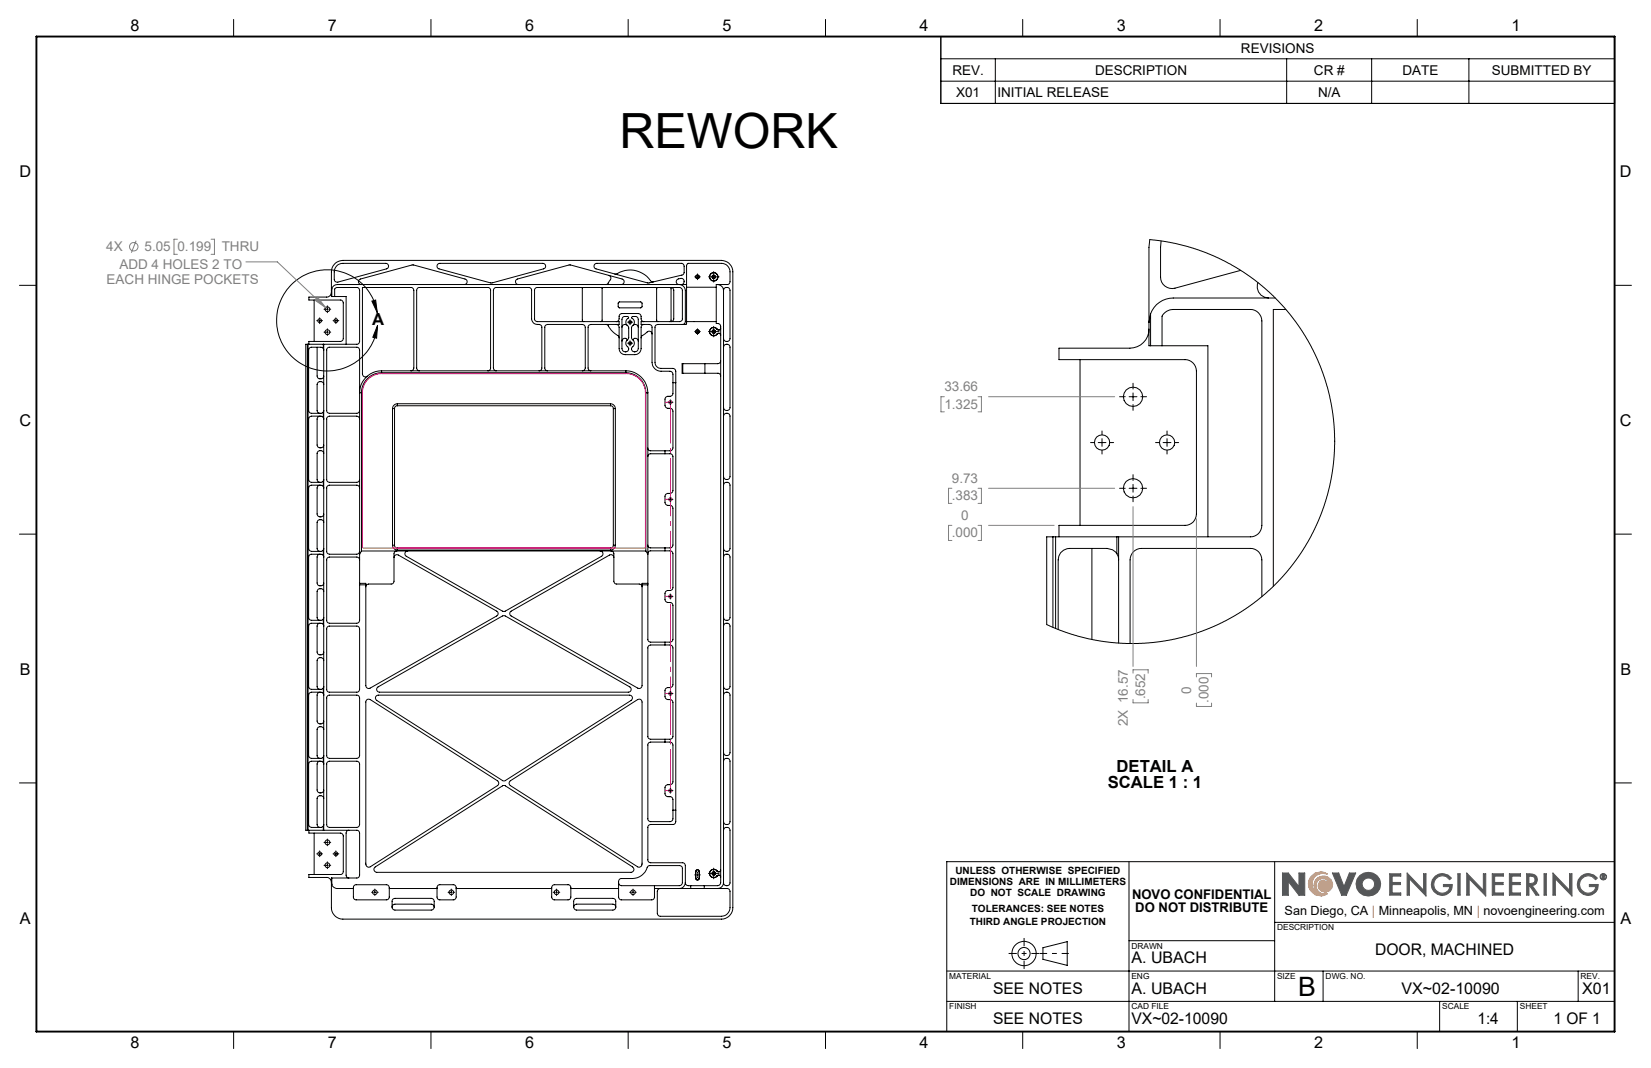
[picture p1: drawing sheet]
<svg xmlns="http://www.w3.org/2000/svg" width="432mm" height="279mm" viewBox="0 0 432 279" stroke-linecap="round" stroke-linejoin="round" font-family="sans-serif">
<g fill="none" stroke="#000" stroke-width=".26">
<path d="M61.1 5.1v4.5M112.7 5.1v4.5M164.3 5.1v4.5M215.9 5.1v4.5M267.5 5.1v4.5M319.1 5.1v4.5M370.7 5.1v4.5M5.1 74.6h4.4M82.2 78.5v10.8M86.7 76.5a1.26 1.26 0 0 1-1.3 1.2h-4.6v.8h8.2a.78 .78 0 0 1 .8 .7v9.4a.78 .78 0 0 1-.8 .7h-8.2v.8M86.8 77.6l-.1-6.5a3 3 0 0 1 3-3h99a2.99 2.99 0 0 1 3 3v166.4a3 3 0 0 1-3 3h-99a2.99 2.99 0 0 1-3-3l.1-7.8M86.8 75.5v2.1"/>
<path d="M86.8 75.5l-.1 .5M86.8 77.6h3.7v12.5M87.5 77.6v-2l.5-.4h5.3a.72 .72 0 0 1 .8 .8v13.3a.72 .72 0 0 1-.8 .8h-8.7M88.1 69.5l.7-.4 .9-.2h11.2a.73 .73 0 0 1 .7 .6 .73 .73 0 0 1-.5 .8l-12.7 3.5a.76 .76 0 0 1-1-.7 4.2 4.2 0 0 1 .4-3.2zM94.5 74.4a.73 .73 0 0 1-.8-.6 .73 .73 0 0 1 .6-.8l13.6-3.7 13.7 3.7a.73 .73 0 0 1 .6 .8 .73 .73 0 0 1-.8 .6M114.5 69.1l.5-.2h27a.73 .73 0 0 1 .7 .6 .73 .73 0 0 1-.6 .8l-13.5 3.7-13.8-3.7a.73 .73 0 0 1-.5-.5 .73 .73 0 0 1 .2-.7zM135.6 74.4a.74 .74 0 0 1-.8-.6 .74 .74 0 0 1 .6-.8l13.6-3.7 13.7 3.7a.74 .74 0 0 1 .5 .8 .74 .74 0 0 1-.7 .6M152.5 75.2l-.2 .2v8.4l.4 .3M155.6 69.1l.5-.2h22.1a.72 .72 0 0 1 .7 .7v1.9l-.3 .4-8.9 2.1-13.8-3.7a.73 .73 0 0 1-.5-.5 .73 .73 0 0 1 .2-.7zM157.3 75.2l.2 .3v8.3l-.4 .3M159.2 72a1.06 1.06 0 0 1 0 1.8l-.3 .5-.5 .1M160.8 71.7h.1a7.5 7.5 0 0 1 7.7 .1l1.7 1.8 .6 .1"/>
<path d="M161.8 79.1l5.8-.1 .3 .3v1l-.3 .2h-5.6l-.3-.2zM172.1 75.2l-.4 .4v8.1l.4 .4M175.2 75.2l.3 .2v8.5l-.3 .2M175.5 75.2a.72 .72 0 0 1 .7 .8v7.4a.72 .72 0 0 1-.7 .7M178.2 74.4a.8 .8 0 0 0 .7-.8 .8 .8 0 0 0-.9-.8 1.01 1.01 0 0 0-1.1 .7l-.1 .3a1.26 1.26 0 0 0 1.5 .8l.7 .5 .2 .9v8.1a.78 .78 0 0 1-.7 .8M179.6 74.4h-91.3a1.52 1.52 0 0 0-1.5 1.1M179.6 75.1h7.7M187.6 74.4a1.63 1.63 0 0 1 1.6 1.6v154.9a1.57 1.57 0 0 1-1.6 1.5M189.2 76a.85 .85 0 0 1 .9-.8 .85 .85 0 0 1 .8 .8v12.6a.85 .85 0 0 1-.8 .7 .85 .85 0 0 1-.9-.7M303.7 63l-.2 9.5a3 3 0 0 0 3.8 2.9l17.2-4.7M329 73.9a2.92 2.92 0 0 0 2.8 4.1M333.5 78h-26.7a6.3 6.3 0 0 0-5.9 4.1"/>
<path d="M422.3 74.6h4.4M80.4 90.1h.2M80.4 90.1h-.4v127.1h.4M80.4 90.1v127.1M80.6 90.1h4M80.6 90.1v127.1M82.9 90.8v7.6a.87 .87 0 0 0 .9 .7 .87 .87 0 0 0 .9-.7M84.6 91.2l.1 .4M84.6 91.2l-.7-.4h-2.6l-.4 .3-.2 .5v15.8l.2 .4a3.4 3.4 0 0 0 2.2 .3h1.1l.4-.3M84.6 90.1v1.1M84.7 90.1v127.1M99.8 97.5a5.3 5.3 0 0 0-5.3 5.3"/>
<path d="M99.8 97a5.8 5.8 0 0 0-5.7 5.8h.4M99.8 97.5h63.9M99.8 97v.5M99.8 97h63.9M107.5 97a.78 .78 0 0 0 .7-.7v-20.3a.78 .78 0 0 0-.7-.8h-12.7v22.6a.76 .76 0 0 0 .4 .7 .76 .76 0 0 0 .8-.1M109.7 97a.72 .72 0 0 1-.7-.7v-20.3a.72 .72 0 0 1 .7-.8h17.9a.72 .72 0 0 1 .7 .8v20.3a.72 .72 0 0 1-.7 .7M129.8 97a.78 .78 0 0 1-.8-.7v-20.3a.78 .78 0 0 1 .8-.8h8.5a.72 .72 0 0 1 .7 .8v7.4a1.77 1.77 0 0 0 2.3 1.5l.4 .6v10.8a.72 .72 0 0 1-.7 .7M143.2 97a.72 .72 0 0 1-.7-.7v-10.7a.72 .72 0 0 1 .7-.7h9.1a.78 .78 0 0 1 .8 .7v10.7a.78 .78 0 0 1-.8 .7M154.6 97a.72 .72 0 0 1-.8-.7v-10.7a.72 .72 0 0 1 .8-.7h7.3v-.8h-21.4a.72 .72 0 0 1-.7-.7v-7.4a.72 .72 0 0 1 .7-.8h37.2a.85 .85 0 0 1 .8 .8v7.4a.72 .72 0 0 1-.8 .7h-10v.8h2.1a.72 .72 0 0 1 .7 .7v9.2a2.35 2.35 0 0 0 2.4 2.3h2.3a.85 .85 0 0 1 .8 .8v5a.78 .78 0 0 1-.8 .8h-.5a.78 .78 0 0 0-.8 .7v1.6a.85 .85 0 0 0 .8 .8h.5a.78 .78 0 0 1 .8 .8v9.6a.78 .78 0 0 1-.8 .7h-5a.72 .72 0 0 1-.8-.7M158.4 84.9h.3a10.8 10.8 0 0 0 3.1 3.2l.1 .3M161.2 84.1a.72 .72 0 0 0 .7-.7v-.6a.78 .78 0 0 1 .8-.8h4.2a.78 .78 0 0 1 .8 .8v.6a.72 .72 0 0 0 .7 .7M161.2 84.9a.72 .72 0 0 1 .7 .7v5.6a1.57 1.57 0 0 0 1.6 1.6h2.6a1.63 1.63 0 0 0 1.6-1.6v-5.6a.72 .72 0 0 1 .7-.7"/>
<path d="M162.9 83l.4-.2h.7a.28 .28 0 0 1 .4 .2 .28 .28 0 0 1-.2 .3 1.23 1.23 0 0 0 .2 2.1v3.1a1.49 1.49 0 0 0-.1 2.4 .86 .86 0 0 1-.6 1.2 .86 .86 0 0 1-1-.9v-7.7zM163.7 97.5a5.2 5.2 0 0 1 5.2 5.3M163.7 97a5.8 5.8 0 0 1 5.7 5.8M163.7 97v.5M163.9 89.1a.6 .6 0 0 0-.6-.6 .6 .6 0 0 0-.6 .6v.2M164 85.1a.8 .8 0 0 0-.8-.2 .8 .8 0 0 0-.5 .7M165.3 82.9l.9-.1a.78 .78 0 0 1 .7 .7v7.7a.86 .86 0 0 1-1 .9 .86 .86 0 0 1-.5-1.4 1.45 1.45 0 0 0-.2-2.2v-3.1a1.36 1.36 0 0 0 0-2.3zM165.6 85.1a.8 .8 0 0 1 .8-.2 .8 .8 0 0 1 .5 .7M165.7 89.1a.6 .6 0 0 1 .6-.7 .6 .6 0 0 1 .6 .7v.2M170.5 87.4a.87 .87 0 0 0-.7-.8 .87 .87 0 0 0-1 .6l-1 .7-.1 .5M178.6 97.6h9.1a.72 .72 0 0 1 .8 .8M178.6 95.1h-.2v2.5h.2"/>
<path d="M178.6 95.1v2.5M179.6 84.1h7.7M184.4 95.1v2.5M187.5 87.4a.58 .58 0 0 1 1 .1M187.5 86.1a1.06 1.06 0 0 0-1.5-.1 1.06 1.06 0 0 0 0 1.6 1.06 1.06 0 0 0 1.5-.2M187.5 87.4h.1M187.6 87.4a.51 .51 0 0 1 .5-.2 .51 .51 0 0 1 .4 .5M187.6 86.1a1.12 1.12 0 0 0-1.7-.2 1.12 1.12 0 0 0 0 1.7 1.12 1.12 0 0 0 1.7-.2M187.6 86.1h-.1M188.5 86.1a.58 .58 0 0 1-1 0M188.5 85.8a.51 .51 0 0 1-.4 .5 .51 .51 0 0 1-.5-.2M188.5 94.4a.72 .72 0 0 1-.8 .7h-9.1"/>
<path d="M189.2 90.8a.85 .85 0 0 1 .9-.7 .85 .85 0 0 1 .8 .7v15.8a.85 .85 0 0 1-.8 .8 .85 .85 0 0 1-.9-.8M282.5 94.1v43.3M300.5 86.1a5 5 0 0 1-5 5h-18.5v3h32.9a3 3 0 0 1 3 3v37.3a2.95 2.95 0 0 1-3 3h-32.9v3M300.9 90.5h-.4v-25.8l.2-2 5.1 .7 4.9 1.1 5 1.7 4.4 2 5.4 3.2 3.8 2.8 3.6 3.1 3.8 4.1 2 2.5 2.6 4 3.4 6.4 2.4 6.9 1.1 4.4 .6 4.3 .2 3.5v4l-.2 3.5-.6 4.4-1.1 4.3-.9 3.1-1.3 3.4-1.9 4-2.2 3.7-1.8 2.7-4 4.9-5 4.7-5.9 4.3-5.8 3.1-6.7 2.6-6.9 1.6-7 .6-5.8-.1-5.9-.8-5.8-1.5-6.4-2.5v-23h1.6M300.9 82.1l-.4 2.2M300.9 82.1v8.4M300.9 90.5h15v49.9M303.9 90.5v-7.8a3.3 3.3 0 0 1 2.9-1.7h20.2a3 3 0 0 1 3 3v53.4a2.95 2.95 0 0 1-3 3h-34.9M336.3 81h-3.3v72.4M83.7 108.9a.78 .78 0 0 0-.8 .7v6.8a.87 .87 0 0 0 .9 .8 .87 .87 0 0 0 .9-.8M84.6 109.2l.1 .4M84.6 109.2a5.2 5.2 0 0 0-3.1-.3l-.6 .2-.2 .5v15.8l.2 .4a3.4 3.4 0 0 0 2.2 .4h.8l.7-.4"/>
<path d="M84.6 107.8v1.4M84.7 107.4l-.1 .4M84.7 100.6a.87 .87 0 0 0-.9-.8 .87 .87 0 0 0-.9 .8v6.8a.72 .72 0 0 0 .8 .7M84.7 118.6a.87 .87 0 0 0-.9-.7 .87 .87 0 0 0-.9 .7v6.8a.72 .72 0 0 0 .8 .8M94.1 107.4a.72 .72 0 0 1-.8 .7h-7.1a.72 .72 0 0 1-.8-.7v-15.8a.72 .72 0 0 1 .8-.8h7.1a.72 .72 0 0 1 .8 .8v61M94.1 109.6a.78 .78 0 0 0-.8-.7h-7.1a.78 .78 0 0 0-.8 .7v15.8a.72 .72 0 0 0 .8 .8h7.1a.72 .72 0 0 0 .8-.8M94.5 102.8v41.3M102.7 106.9v35.7M102.7 106.9h.5M103.2 106.9v35.7M103.9 105.6a1.33 1.33 0 0 0-1.2 1.3M103.9 106.2a.72 .72 0 0 0-.7 .7"/>
<path d="M103.9 105.6h55.8M103.9 105.6v.6M103.9 106.2h55.8M159.7 105.6a1.33 1.33 0 0 1 1.2 1.3M159.7 106.2a.72 .72 0 0 1 .7 .7M159.7 105.6v.6M160.4 106.9h.5M160.4 106.9v35.7M160.9 106.9v35.7M168.9 102.8v41.3M168.9 102.8h.5M169.4 119.5a.72 .72 0 0 1 .8-.8h5a.78 .78 0 0 1 .8 .8v8.8a.78 .78 0 0 1-.8 .8h-.5a.78 .78 0 0 0-.8 .7v1.6a.85 .85 0 0 0 .8 .8h.5a.78 .78 0 0 1 .8 .8v9.6a.78 .78 0 0 1-.8 .7h-5a.72 .72 0 0 1-.8-.7"/>
<path d="M169.4 102.8v49.8M173.9 117.9v.8M176 100.1h.7M189.2 108.9a.85 .85 0 0 1 .9-.8 .85 .85 0 0 1 .8 .8v15.8a.85 .85 0 0 1-.8 .8 .85 .85 0 0 1-.9-.8M5.1 139.7h4.4M83.7 126.9a.72 .72 0 0 0-.8 .8v6.7a.87 .87 0 0 0 .9 .8 .87 .87 0 0 0 .9-.8M84.6 127.3l.1 .4M84.6 127.3a5.2 5.2 0 0 0-3.1-.4l-.4 .1-.4 .7v15.8l.2 .4a3.9 3.9 0 0 0 2.5 .4l.8-.1 .4-.3M84.6 125.8v1.5M84.7 125.4l-.1 .4M84.7 136.7a.87 .87 0 0 0-.9-.7 .87 .87 0 0 0-.9 .7v6.8a.78 .78 0 0 0 .8 .8M94.1 127.7a.72 .72 0 0 0-.8-.8h-7.1a.72 .72 0 0 0-.8 .8v16.6a.72 .72 0 0 0 .8 .7h7.1a.72 .72 0 0 0 .8-.7"/>
<path d="M189.2 126.9a.85 .85 0 0 1 .9-.7 .85 .85 0 0 1 .8 .7v16.6a.85 .85 0 0 1-.8 .8 .85 .85 0 0 1-.9-.8M422.3 139.7h4.4M83.7 145a.72 .72 0 0 0-.8 .7v6.8a.87 .87 0 0 0 .9 .8 .87 .87 0 0 0 .9-.8M84.6 145.3l.1 .4M84.6 145.3a3.1 3.1 0 0 0-2.4-.3l-1.1 .1-.4 .6v15.8l.2 .5 .3 .2 1.7 .1a1.78 1.78 0 0 0 1.7-.4M84.6 143.9v1.4M84.7 143.5l-.1 .4M84.7 154.8a.87 .87 0 0 0-.9-.8 .87 .87 0 0 0-.9 .8v6.7a.72 .72 0 0 0 .8 .8M94.1 152.6h1.6v.4M94.1 152.6v.4M94.1 146.5a.72 .72 0 0 0-.8-.8h-7.1a.72 .72 0 0 0-.8 .8v15.8a.78 .78 0 0 0 .8 .8h7.1a.78 .78 0 0 0 .8-.8v-9.3M94.1 153h1.6"/>
<path d="M94.5 144.1h74.4M94.5 144.1l-.4 .9M102.7 142.6a1.33 1.33 0 0 0 1.2 1.3M102.7 142.6h.5M103 145.9a.76 .76 0 0 1 1.2-.7l25.7 14.7a.71 .71 0 0 1 0 1.2l-33.1 18.9a.76 .76 0 0 1-1.1-.6v-26.4M103.2 142.6a.72 .72 0 0 0 .7 .8M103.8 144.1l-.6 .3-.2 .3v7.3a.72 .72 0 0 1-.7 .8h-5.9l-.6 .3-.1 .4M103.9 143.9h55.8M103.9 143.4h55.8M103.9 143.4v.5M106.6 144.1a.74 .74 0 0 0-.7 .6 .74 .74 0 0 0 .4 .8l25.5 14.5 25.5-14.5a.74 .74 0 0 0 .4-.8 .74 .74 0 0 0-.7-.6M159.7 143.4v.5"/>
<path d="M159.8 144.1a.72 .72 0 0 1 .7 .8v7.1a.72 .72 0 0 0 .8 .8h5.9a.72 .72 0 0 1 .7 .7M160.4 142.6a.72 .72 0 0 1-.7 .8M160.4 142.6h.5M160.5 145.9a.76 .76 0 0 0-1.1-.7l-25.7 14.7a.71 .71 0 0 0 0 1.2l33.1 18.9a.76 .76 0 0 0 1.1-.6v-26.4M160.9 142.6a1.33 1.33 0 0 1-1.2 1.3M167.9 153h1.5M168.9 144.1l.5 .9M169.4 152.6h-1.5v.4M169.4 152.6v.4M169.4 144.9a.72 .72 0 0 1 .8-.8h5a.78 .78 0 0 1 .8 .8v8.8a.78 .78 0 0 1-.8 .8h-.5a.78 .78 0 0 0-.8 .7v1.6a.85 .85 0 0 0 .8 .8h.5a.78 .78 0 0 1 .8 .8v8.9a.78 .78 0 0 1-.8 .7h-5a.72 .72 0 0 1-.8-.7v-14.3M173.9 143.3v.8M189.2 145.7a.85 .85 0 0 1 .9-.7 .85 .85 0 0 1 .8 .7v15.8a.85 .85 0 0 1-.8 .8 .85 .85 0 0 1-.9-.8"/>
<path d="M275.4 140.4h.7M275.4 140.4v23.7M276.1 140.4h16M276.1 140.4v24M285.6 143.5v23.8M292.1 144.9l.4 .8 .1 .8M292.1 144.9a3.4 3.4 0 0 0-3.5-1.4h-6a8.1 8.1 0 0 0-4.4 .4l-.8 .7-.5 .9-.1 1v18.2M292.1 140.4v4.5M292.6 140.4v27.8M330 156.1v-9.6a2.95 2.95 0 0 0-3-3h-28.4a2.95 2.95 0 0 0-3 3v21.8M83.7 163.1a.72 .72 0 0 0-.8 .7v6.8a.87 .87 0 0 0 .9 .7 .87 .87 0 0 0 .9-.7M84.6 163.4l.1 .4"/>
<path d="M84.6 163.4l-.7-.3h-2.6l-.4 .2-.2 .5v15.8l.2 .4a3.4 3.4 0 0 0 2.2 .3h1.1l.4-.3M84.6 161.9v1.5M84.6 180v1.4M84.7 161.5l-.1 .4M84.7 179.6l-.1 .4M84.7 172.8a.87 .87 0 0 0-.9-.8 .87 .87 0 0 0-.9 .8v6.8a.72 .72 0 0 0 .8 .7M85.5 164.1l.5-.3h7.3a.72 .72 0 0 1 .8 .7v15.8a.72 .72 0 0 1-.8 .8h-7.1a.72 .72 0 0 1-.8-.8zM98.7 179.8l33.1-18.8 32.9 18.7a.74 .74 0 0 1 .4 .8 .74 .74 0 0 1-.8 .6h-65l-.7-.3-.1-.5zM169.7 168.9l.5-.2h5a.78 .78 0 0 1 .8 .8v9.6a.78 .78 0 0 1-.8 .8h-.5a.78 .78 0 0 0-.8 .7v1.6a.85 .85 0 0 0 .8 .8h.5a.78 .78 0 0 1 .8 .8v8.9a.78 .78 0 0 1-.8 .7h-5a.72 .72 0 0 1-.8-.7v-23.4zM173.9 168v.7M189.2 163.8a.85 .85 0 0 1 .9-.8 .85 .85 0 0 1 .8 .8v15.8a.85 .85 0 0 1-.8 .7 .85 .85 0 0 1-.9-.7M83.7 199.1a.72 .72 0 0 0-.8 .8v6.8a.87 .87 0 0 0 .9 .7 .87 .87 0 0 0 .9-.7"/>
<path d="M83.7 181.1a.78 .78 0 0 0-.8 .8v6.7a.87 .87 0 0 0 .9 .8 .87 .87 0 0 0 .9-.8M84.6 199.5l.1 .4M84.6 181.4l.1 .5M84.6 181.4a5.2 5.2 0 0 0-3.1-.3l-.6 .3-.2 .5v15.8l.2 .3a3.4 3.4 0 0 0 2.2 .4h.8l.7-.4M84.6 199.5a5.2 5.2 0 0 0-3.1-.4l-.4 .1-.4 .7v15.8l.2 .4a3.9 3.9 0 0 0 2.5 .4l.8-.1 .4-.3M84.6 198v1.5M84.7 197.7l-.1 .3M84.7 190.9a.87 .87 0 0 0-.9-.8 .87 .87 0 0 0-.9 .8v6.8a.72 .72 0 0 0 .8 .7M85.5 199.5l.5-.4h7.3a.72 .72 0 0 1 .8 .8v15.8a.78 .78 0 0 1-.8 .8h-7.1a.78 .78 0 0 1-.8-.8zM85.5 182.2l.5-.3h7.3a.72 .72 0 0 1 .8 .7v15.1a.72 .72 0 0 1-.8 .7h-7.1a.72 .72 0 0 1-.8-.7zM95.9 183.1l.3-.2 .6 .1 33.3 21.3a.75 .75 0 0 1 0 1.2l-33.3 21.3a.87 .87 0 0 1-1.1-1v-42.1zM98.5 182l.5-.1h65.6a.75 .75 0 0 1 .8 .5 .75 .75 0 0 1-.3 .8l-33 21.1h-.5l-33.1-21.1-.3-.6z"/>
<path d="M169.7 194.3l.5-.2h5a.78 .78 0 0 1 .8 .8v9.6a.78 .78 0 0 1-.8 .8h-.5a.78 .78 0 0 0-.8 .7v1.6a.85 .85 0 0 0 .8 .8h.5a.78 .78 0 0 1 .8 .8v5a.78 .78 0 0 1-.8 .7h-5a.72 .72 0 0 1-.8-.7v-19.5zM173.9 193.4v.7M189.2 199.1a.85 .85 0 0 1 .9-.7 .85 .85 0 0 1 .8 .7v15.8a.85 .85 0 0 1-.8 .8 .85 .85 0 0 1-.9-.8M189.2 181.9a.85 .85 0 0 1 .9-.8 .85 .85 0 0 1 .8 .8v15a.85 .85 0 0 1-.8 .8 .85 .85 0 0 1-.9-.8M5.1 204.8h4.4M80.4 217.2h.2M80.6 217.2h4M80.8 217.2v.7h8.2a.78 .78 0 0 1 .8 .8v9.3a.78 .78 0 0 1-.8 .8h-8.2v.8h4.6a1.26 1.26 0 0 1 1.3 1.2M82.2 217.9v10.9M84.6 217.2h8.7a.72 .72 0 0 1 .8 .7v11.1a.72 .72 0 0 1-.8 .7h-6.5M84.6 216.1v1.1M84.7 215.7l-.1 .4"/>
<path d="M84.7 208.9a.87 .87 0 0 0-.9-.7 .87 .87 0 0 0-.9 .7v6.8a.78 .78 0 0 0 .8 .8M91.3 217.2a.72 .72 0 0 0-.8 .7v11.1a.72 .72 0 0 0 .8 .7M133.3 204.4l33.5-21.4a.75 .75 0 0 1 1.1 .7v42.1a.87 .87 0 0 1-1.1 1l-33.3-21.3-.4-.6zM176 211.9h.7M189.2 217.2a.85 .85 0 0 1 .9-.7 .85 .85 0 0 1 .8 .7v13.8a.85 .85 0 0 1-.8 .7 .85 .85 0 0 1-.9-.8M422.3 204.8h4.4M86.7 230.9l.1 .5M86.8 231.4a1.55 1.55 0 0 0 1.5 1h4.1M86.8 229.7v1.7M92.5 231.8l.5-.3h8a.78 .78 0 0 1 .8 .7v2.5a.78 .78 0 0 1-.8 .7h-7.8a.72 .72 0 0 1-.8-.7zM98 227l33.6-21.5h.5l33.4 21.3a.77 .77 0 0 1 .3 .8 .77 .77 0 0 1-.7 .6h-66.6l-.7-.6zM101.8 232.4h12.5"/>
<path d="M102.6 237.3v-1.5a.73 .73 0 0 1 .7-.8h9.5a.78 .78 0 0 1 .8 .8v1.5M102.6 237.3a.78 .78 0 0 0 .7 .8h9.5a.85 .85 0 0 0 .8-.8M102.6 237.3a.78 .78 0 0 1 .7-.8h9.5a.85 .85 0 0 1 .8 .8M114.4 231.8l.5-.3h3.6a.78 .78 0 0 1 .8 .7v2.5a.78 .78 0 0 1-.8 .7h-3.5a.72 .72 0 0 1-.7-.7zM119.3 232.4h25M144.4 231.8l.5-.3h3.7a.72 .72 0 0 1 .7 .7v2.5a.72 .72 0 0 1-.7 .7h-3.5a.78 .78 0 0 1-.8-.7zM149.3 232.4h12.5M150 237.3v-1.5a.78 .78 0 0 1 .8-.8h9.5a.73 .73 0 0 1 .7 .8v1.5M150 237.3a.85 .85 0 0 0 .8 .8h9.5a.78 .78 0 0 0 .7-.8M150 237.3a.85 .85 0 0 1 .8-.8h9.5a.78 .78 0 0 1 .7 .8M161.8 231a.78 .78 0 0 0 .8 .7h15.1a.84 .84 0 0 0 .8-.8v-3.7a.72 .72 0 0 0-.8-.8h-7.8l-.5 .3a4.3 4.3 0 0 1-4 3.1h-2.8a.78 .78 0 0 0-.8 .8v4.1a.78 .78 0 0 0 .8 .7h7.8a.72 .72 0 0 0 .8-.7v-3M171.2 232.4h19a.72 .72 0 0 1 .7 .8v4.3a2.29 2.29 0 0 1-2.2 2.2h-16a.85 .85 0 0 1-.8-.8v-5.7a.78 .78 0 0 1 .8-.8"/>
<path d="M179.2 230.9a.78 .78 0 0 0 .8 .8h7.6a.84 .84 0 0 0 .9-.8v-145.5a.84 .84 0 0 0-1.2-.8v-10.2h2.9a.72 .72 0 0 0 .7-.7v-2.6a2.23 2.23 0 0 0-2.2-2.2h-8.8l-.3 .5v15.3l-.2 .2h-7.4a.72 .72 0 0 0-.7 .7v9.2a1.57 1.57 0 0 0 1.6 1.6h3.1a.72 .72 0 0 1 .7 .7v117.8a.72 .72 0 0 1-.7 .8h-5.8a.78 .78 0 0 0-.8 .8v8.4a.73 .73 0 0 0 .8 .8h8.3a.78 .78 0 0 1 .7 .7v4.5a1.63 1.63 0 0 1-1.5 1.5M180.7 231.7v.7M181.9 228a.49 .49 0 0 1 .5-.5 .49 .49 0 0 1 .5 .5M181.9 229.8a.49 .49 0 0 0 .5 .5 .49 .49 0 0 0 .5-.5M181.9 228h.1M181.9 229.8h.1M181.9 228v1.8M182 229.8a.42 .42 0 0 0 .4 .4 .42 .42 0 0 0 .4-.4M182 228a.42 .42 0 0 1 .4-.4 .42 .42 0 0 1 .4 .4M182 228v1.8M182.8 228v1.8M182.8 228h.1"/>
<path d="M182.8 229.8h.1M182.9 228v1.8M184.2 231.7v.7M187.5 229.1a.58 .58 0 0 1 1 .1M187.5 227.9a1.06 1.06 0 0 0-1.5-.2 1.06 1.06 0 0 0 0 1.6 1.06 1.06 0 0 0 1.5-.2M187.5 229.1l.1 .1M187.6 229.2a.51 .51 0 0 1 .5-.2 .51 .51 0 0 1 .4 .5M187.6 227.9a1.12 1.12 0 0 0-1.7-.2 1.12 1.12 0 0 0 0 1.6 1.12 1.12 0 0 0 1.7-.1M187.6 227.9h-.1M188.5 227.8a.58 .58 0 0 1-1 .1M188.5 227.5a.51 .51 0 0 1-.4 .5 .51 .51 0 0 1-.5-.1M295.3 225.4v44.5"/>
<path d="M333.4 225.4v36.6M422.3 225.4h-174.7v44.5M247.6 254h174.7M272.8 247.9l6.3-1.6v6.3l-6.3-1.6zM295.3 246.1h38.1M333.4 241.3h88.9M346 254v8M412.7 254v8M61.1 269.9v4.4M112.7 269.9v4.4M164.3 269.9v4.4M215.9 269.9v4.4"/>
<path d="M247.6 262h174.7M267.5 269.9v4.4M319.1 269.9v4.4M370.7 269.9v4.4M376.5 262v7.9M396.8 262v7.9"/>
<circle cx="182.4" cy="72.4" r=".44"/>
<circle cx="182.4" cy="72.4" r=".5"/>
<circle cx="186.7" cy="72.4" r=".46"/>
<circle cx="186.7" cy="72.4" r="1.12"/>
<circle cx="186.7" cy="72.4" r=".4"/>
<circle cx="186.7" cy="72.4" r="1.07"/>
<circle cx="83.6" cy="83.9" r=".5"/>
<circle cx="85.6" cy="86.9" r=".63"/>
<circle cx="85.6" cy="80.9" r=".63"/>
<circle cx="87.8" cy="83.9" r=".5"/>
<circle cx="164.8" cy="84.3" r=".4"/>
<circle cx="164.8" cy="89.8" r=".4"/>
<circle cx="182.4" cy="86.8" r=".43"/>
<circle cx="182.4" cy="86.7" r=".5"/>
<circle cx="186.7" cy="86.8" r=".46"/>
<circle cx="186.7" cy="86.8" r=".39"/>
<circle cx="175.4" cy="105.2" r=".4"/>
<circle cx="288.2" cy="115.8" r="2"/>
<circle cx="296.3" cy="103.8" r="2.52"/>
<circle cx="305.2" cy="115.8" r="2"/>
<circle cx="175.4" cy="130.6" r=".4"/>
<circle cx="296.3" cy="127.7" r="2.52"/>
<circle cx="175.4" cy="156" r=".4"/>
<circle cx="175.4" cy="181.4" r=".4"/>
<circle cx="175.4" cy="206.8" r=".4"/>
<circle cx="83.6" cy="223.4" r=".5"/>
<circle cx="85.6" cy="226.4" r=".63"/>
<circle cx="85.6" cy="220.4" r=".64"/>
<circle cx="87.8" cy="223.4" r=".5"/>
<circle cx="98" cy="233.4" r=".6"/>
<circle cx="118" cy="233.4" r=".6"/>
<circle cx="145.6" cy="233.4" r=".6"/>
<circle cx="165.5" cy="233.4" r=".61"/>
<circle cx="186.6" cy="228.5" r=".46"/>
<circle cx="186.7" cy="228.5" r=".39"/>
<circle cx="267.8" cy="249.5" r="1.59"/>
<circle cx="267.8" cy="249.5" r="3.2"/>
</g>
<path d="M342.7 229.6a3.1 3.1 0 0 1 4.5-.9 2.82 2.82 0 0 0-3.9 1.7 2.82 2.82 0 0 0 2.3 3.6 2.45 2.45 0 0 1-1.1-4.2 2.45 2.45 0 0 1 4 1.5 1.88 1.88 0 0 1-1.9 2.1 1.88 1.88 0 0 1-1.8-2.2l.6-.7a1.82 1.82 0 0 1 2.4 1.5 1.89 1.89 0 0 0-2.6-2 1.89 1.89 0 0 0-.3 3.3l.7 .4 .8 .2 .8-.1a3.2 3.2 0 0 1-4-.2 3.2 3.2 0 0 1-.5-4z" fill="none" stroke="#f78d2a" stroke-width=".26"/>
<g fill="none" stroke="#555759" stroke-width=".26">
<path d="M335.4 228.4h1.5l2.8 3.6v-3.6h1.5v5.8h-1.5l-2.7-3.6-.1 3.6h-1.5zM339.7 232h.1M348.5 228.4h1.6l1.4 3.6 1.4-3.6h1.7l-2.5 5.8h-1.2zM363.5 228.6h2.9v.6h-2.3v1.7h2.2v.5h-2.2v2.2h2.3v.6h-2.9zM368 228.4l4.3 4.5v-4.3h.7v5.8l-4.4-4.5v4.3h-.6zM375.4 229.2a2.89 2.89 0 0 1 4.2 .5l-.5 .5a2.26 2.26 0 0 0-3.2-.7 2.26 2.26 0 0 0-.5 3.2 2.26 2.26 0 0 0 3.3 .4l.5-1.1h-1.7v-.6h2.3a2.79 2.79 0 0 1-3.4 2.8 2.79 2.79 0 0 1-1.8-4zM381.3 228.6h.6v5.6h-.6zM383.6 228.4l4.3 4.5v-4.3h.7v5.8l-4.4-4.5v4.3h-.6zM390.3 228.6h2.9v.6h-2.3v1.7h2.2v.5h-2.2v2.2h2.3v.6h-2.9zM394.8 228.6h2.9v.6h-2.3v1.7h2.2v.5h-2.2v2.2h2.3v.6h-2.9zM399.3 228.6a2.74 2.74 0 0 1 2.6 .8l.2 .8-.3 .9-.4 .4-.7 .2 1.8 2.5h-.8l-1.7-2.5h-.1v2.5h-.6zM399.9 229.2l1.1 .1a1.02 1.02 0 0 1 0 1.7l-1.1 .2z"/>
<path d="M403.8 228.6h.6v5.6h-.6zM406.2 228.4l4.3 4.5v-4.3h.6v5.8l-4.3-4.5v4.3h-.6zM413.6 229.2a2.89 2.89 0 0 1 4.2 .5l-.5 .5a2.27 2.27 0 0 0-3.2-.7 2.27 2.27 0 0 0-.5 3.2 2.27 2.27 0 0 0 3.2 .4l.5-1.1h-1.6v-.6h2.3a2.79 2.79 0 0 1-4 2.5 2.79 2.79 0 0 1-.4-4.7zM419 228.9l.6 .1 .1 .3-.2 .1 .2 .4h-.2l-.2-.4-.1 .4h-.2zM419.2 229l.3 .2-.3 .1z"/>
<circle cx="357.9" cy="231.3" r="1.64"/>
<circle cx="357.9" cy="231.3" r="3.2"/>
<circle cx="419.3" cy="229.4" r=".85"/>
<circle cx="419.3" cy="229.4" r=".71"/>
</g>
<path d="M279.5 249.4h-7.5" fill="none" stroke="#000" stroke-width=".26" stroke-dasharray="15.2 1.3 1.3 1.3" stroke-dashoffset="13.4" stroke-linecap="butt"/>
<path d="M263.8 249.4h8.1M267.8 245.4v8.1" fill="none" stroke="#000" stroke-width=".26" stroke-dasharray="15.2 1.3 1.3 1.3" stroke-dashoffset="13.1" stroke-linecap="butt"/>
<path d="M9.5 9.6h412.8v260.3h-412.8z" fill="none" stroke="#000" stroke-width=".5"/>
<path d="M343 229.1a3.2 3.2 0 0 1 4.2-.4 2.82 2.82 0 0 0-3.9 1.7 2.82 2.82 0 0 0 2.3 3.6 2.43 2.43 0 0 1-1.9-2.8 2.43 2.43 0 0 1 2.7-2 2.43 2.43 0 0 1 2.1 2.7 1.82 1.82 0 0 1-2.5 1.5 1.82 1.82 0 0 1-.9-2.7 1.73 1.73 0 0 1 2.7 1.3 1.9 1.9 0 0 0-2.6-2 1.9 1.9 0 0 0-.3 3.3l.8 .5h1.5a3.2 3.2 0 0 1-4.2-.4 3.2 3.2 0 0 1 0-4.3z" fill-rule="evenodd" fill="#f78d2a"/>
<path d="M335.4 228.4v5.8h1.5v-3.6l2.8 3.6h1.5v-5.8h-1.5v3.6l-2.8-3.6zM348.5 228.4l2.4 5.8h1.2l2.5-5.8h-1.7l-1.4 3.6-1.4-3.6zM355.6 229.1a3.1 3.1 0 0 0 .1 4.5 3.1 3.1 0 0 0 4.6-.3 3.1 3.1 0 0 0-.6-4.6 3.3 3.3 0 0 0-4.1 .4zM356.2 231.3a1.65 1.65 0 0 1 3.3 0 1.65 1.65 0 0 1-3.3 0zM363.5 228.6v5.6h2.9v-.6h-2.3v-2.2h2.2v-.5h-2.2v-1.7h2.3v-.6zM368 228.4v5.8h.6v-4.3l4.4 4.5v-5.8h-.7v4.3zM375.2 229.3a2.8 2.8 0 0 0 .6 4.7 2.8 2.8 0 0 0 4-2.5v-.1h-2.3v.6h1.7a2.14 2.14 0 0 1-2.7 1.6 2.14 2.14 0 0 1-1.5-2.7 2.25 2.25 0 0 1 1.8-1.8 2.25 2.25 0 0 1 2.3 1.1l.5-.5a2.92 2.92 0 0 0-4.4-.4zM381.3 228.6v5.6h.6v-5.6zM383.6 228.4v5.8h.6v-4.3l4.4 4.5v-5.8h-.7v4.3zM390.3 228.6v5.6h2.9v-.6h-2.3v-2.2h2.2v-.5h-2.2v-1.7h2.3v-.6zM394.8 228.6v5.6h2.9v-.6h-2.3v-2.2h2.2v-.5h-2.2v-1.7h2.3v-.6zM399.3 228.6v5.6h.6v-2.5h.1l1.7 2.5h.8l-1.8-2.5a1.58 1.58 0 0 0 1.4-1.9 1.58 1.58 0 0 0-2.1-1.2zM399.9 229.2h.7a1.01 1.01 0 0 1 .8 1.3 1.01 1.01 0 0 1-1.3 .7h-.2zM403.8 228.6v5.6h.6v-5.6zM406.2 228.4v5.8h.6v-4.3l4.3 4.5v-5.8h-.6v4.3zM413.3 229.4a2.79 2.79 0 0 0 .9 4.6 2.79 2.79 0 0 0 3.8-2.6h-2.3v.6h1.6a2.16 2.16 0 0 1-2.8 1.5 2.16 2.16 0 0 1-1.2-3.1 2.24 2.24 0 0 1 4-.2l.5-.5a2.89 2.89 0 0 0-4.5-.3zM419 228.9v.9h.2v-.4l.5 .4-.2-.4 .2-.4zM419.2 229l.3 .2-.3 .1zM418.5 229.4a.85 .85 0 0 0 1.7 0 .85 .85 0 0 0-1.7 0zM418.6 229.4a.71 .71 0 0 1 1.4 0 .71 .71 0 0 1-1.4 0z" fill-rule="evenodd" fill="#555759"/>
<g fill="none" stroke="#808080" stroke-width=".26">
<path d="M35.6 63l-1.2 3.1M46.4 62.6h-.9v3.9h.9M55.2 62.6h.9v3.9h-.9M64.3 68.5h8.2l12.7 12M83.1 77.8l2.1 2.7-2.8-1.9zM247 103.8h-.9v3.9h.9M255.8 103.8h.9v3.9h-.9M258.6 103.8h32.9M249 137.4h-.9v4h.9M249 127.7h-.9v4h.9M255.8 137.4h.9v4h-.9M255.8 127.7h.9v4h-.9"/>
<path d="M258.6 137.4h17.1M258.6 127.7h32.9M296.3 132.5v41.8M312.9 135.7v38.6M296.3 176.1v-.9h4v.9M312.9 177.1v-.9h4v.9M296.3 183v.9h4v-.9M312.9 183.9v.9h4v-.9"/>
<circle cx="35" cy="64.5" r="1.11"/>
</g>
<g fill="none" stroke="#000" stroke-width=".26">
<path d="M246.1 9.6h176.2v17.5h-176.2zM246.1 15.4h176.2M260.3 15.4v11.7M336.5 15.4v11.7M358.7 15.4v11.7M384.2 15.4v11.7M246.1 21.2h176.2M97.3 78.8l.9-.3 .5 3.3zM181.7 72.4h.2M182.2 72.4h.5M182.4 71.6v.3M182.4 72.2v.5"/>
<path d="M182.4 72.9v.3M182.9 72.4h.3M185.3 72.4h.9M186.4 72.4h.5M186.7 71v.9M186.7 72.2v.5M186.7 72.9v.9M187.2 72.4h.9M82.8 83.9h.3M83.4 83.9h.5M83.6 83.1v.3M83.6 83.6v.5"/>
<path d="M83.6 84.4v.3M84.1 83.9h.2M84.7 86.9h.4M84.7 80.9h.4M85.4 86.9h.5M85.4 80.9h.5M85.6 80v.4M85.6 80.6v.6M85.6 81.4v.4M85.6 86v.4M85.6 86.6v.5M85.6 87.4v.4"/>
<path d="M86.1 86.9h.4M86.1 80.9h.4M87.1 83.9h.2M87.6 83.9h.5M87.8 83.1v.3M87.8 83.6v.5M87.8 84.4v.3M88.4 83.9h.2M98.7 81.8a13.2 13.2 0 0 0-20.4-9.1 13.2 13.2 0 0 0 .4 22.4 13.2 13.2 0 0 0 20-10M98.7 85.1l-.2 3.4-1-.3zM164.1 84.3h.2M164.1 89.8h.2"/>
<path d="M164.5 84.3h.6M164.5 89.8h.6M164.8 83.6v.2M164.8 84v.6M164.8 84.8v.1M164.8 89.1v.2M164.8 89.5v.5M164.8 90.3v.2M165.3 84.3h.2M165.3 89.8h.2M181.7 86.7h.2M182.2 86.7h.5"/>
<path d="M182.4 86v.3M182.4 86.5v.5M182.4 87.3v.2M182.9 86.7h.3M185.3 86.7h.9M186.4 86.7h.5M186.7 85.4v.9M186.7 86.5v.5M186.7 87.3v.8M187.2 86.7h.9M174.7 105.2h.1M175.1 105.2h.5"/>
<path d="M175.3 104.6v.1M175.3 105v.5M175.3 105.8v.1M175.9 105.2h.1M285.2 115.8h1M287.2 115.8h2M288.2 112.7v1M288.2 114.8v2M288.2 117.8v1M290.3 115.8h1M292.8 103.8h1.5M295.3 103.8h2.1"/>
<path d="M296.3 100.3v1.5M296.3 102.8v2M296.3 105.8v1.6M298.4 103.8h1.5M302.2 115.8h1M304.2 115.8h2M305.2 112.7v1M305.2 114.8v2M305.2 117.8v1M307.3 115.8h1M174.7 130.6h.1M175.1 130.6h.5"/>
<path d="M175.3 130v.1M175.3 130.4v.5M175.3 131.2v.1M175.9 130.6h.1M292.8 127.7h1.5M295.3 127.7h2.1M296.3 124.2v1.5M296.3 126.7v2.1M296.3 129.8v1.5M298.4 127.7h1.5M174.7 156h.1M175.1 156h.5"/>
<path d="M175.3 155.4v.1M175.3 155.8v.5M175.3 156.6v.1M175.9 156h.1M174.7 181.4h.1M175.1 181.4h.5M175.3 180.8v.1M175.3 181.2v.5M175.3 182v.1M175.9 181.4h.1M85.6 219.5v.4M174.7 206.8h.1"/>
<path d="M175.1 206.8h.5M175.3 206.2v.1M175.3 206.6v.5M175.3 207.4v.1M175.9 206.8h.1M82.8 223.4h.3M83.4 223.4h.5M83.6 222.6v.2M83.6 223.1v.5M83.6 223.9v.2M84.1 223.4h.2M84.7 226.4h.4"/>
<path d="M84.7 220.4h.4M85.4 226.4h.5M85.4 220.4h.5M85.6 220.1v.5M85.6 220.9v.4M85.6 225.5v.3M85.6 226.1v.5M85.6 226.9v.4M86.1 226.4h.4M86.1 220.4h.4M87.1 223.4h.2M87.6 223.4h.5"/>
<path d="M87.8 222.6v.2M87.8 223.1v.5M87.8 223.9v.2M88.4 223.4h.2M97.2 233.4h.3M97.8 233.4h.5M98 232.6v.3M98 233.2v.5M98 233.9v.4M98.6 233.4h.3M117.2 233.4h.3M117.8 233.4h.5"/>
<path d="M118 232.6v.3M118 233.2v.5M118 233.9v.4M118.6 233.4h.3M144.7 233.4h.3M145.3 233.4h.5M145.6 232.6v.3M145.6 233.2v.5M145.6 233.9v.4M146 233.4h.4M164.7 233.4h.3M165.3 233.4h.5"/>
<path d="M165.6 232.6v.3M165.6 233.2v.5M165.6 233.9v.4M166.1 233.4h.3M181.7 228.9h.2M182.2 228.9h.5M182.4 228.1v.3M182.4 228.6v.5M182.4 229.4v.2M182.9 228.9h.3M185.3 228.5h.9M186.4 228.5h.5"/>
<path d="M186.7 227.1v.9M186.7 228.2v.6M186.7 229v.9M187.2 228.5h.9"/>
</g>
<g fill="none" stroke="#ff0080" stroke-width=".26">
<path d="M96 99.4l1.6-1.1 1.9-.5h64.3a5.1 5.1 0 0 1 5 5v40.6h-74v-41l.4-1.5zM174.8 105.2h1.1M175 104.9l.7 .7M175.3 104.7v1M175.7 104.9l-.7 .7M174.8 130.6h1.1M175 130.3l.7 .7M175.3 130.1v1M175.7 130.3l-.7 .7M174.8 156h1.1M175 155.7l.7 .7M175.3 155.5v1"/>
<path d="M175.7 155.7l-.7 .7M174.8 181.4h1.1M175 181.1l.7 .7M175.3 180.9v1M175.7 181.1l-.7 .7M174.8 206.8h1.1M175 206.5l.7 .7M175.3 206.3v1M175.7 206.5l-.7 .7"/>
</g>
<path d="M175.4 206.8v-101.6" fill="none" stroke="#ff0080" stroke-width=".26" stroke-dasharray="15.2 1.3 1.3 1.3" stroke-dashoffset="4.4" stroke-linecap="butt"/>
<path d="M174 105.2h1.4M174 130.6h1.4M174 156h1.4M174 181.4h1.4M175.4 206.8h-1.4" fill="none" stroke="#ff0080" stroke-width=".26" stroke-dasharray="15.2 1.3 1.3 1.3" stroke-linecap="butt"/>
<path d="M97.3 78.8l.9-.3 .5 3.3zM98.7 85.1l-.2 3.4-1-.3z" fill="#000"/>
<path d="M83.1 77.8l2.1 2.7-2.8-1.9z" fill="#808080"/>
<text font-size="12.7" x="162" y="38.6">REWORK</text>
<text font-size="7" x="339.5" y="260.5">B</text>
<g font-size="4.4">
<text x="97.4" y="84.9">A</text>
<text x="292" y="202">DETAIL A</text>
<text x="289.7" y="206.2">SCALE 1 : 1</text>
</g>
<g font-size="4.2">
<text x="34.1" y="8.1">8</text>
<text x="85.7" y="8.1">7</text>
<text x="137.3" y="8.1">6</text>
<text x="188.9" y="8.1">5</text>
<text x="240.5" y="8.1">4</text>
<text x="292.1" y="8.1">3</text>
<text x="343.7" y="8.1">2</text>
<text x="395.3" y="8.1">1</text>
<text x="5.1" y="46.4">D</text>
<text x="423.7" y="46.4">D</text>
<text x="5.1" y="111.4">C</text>
<text x="423.7" y="111.4">C</text>
<text x="5.2" y="176.5">B</text>
<text x="423.8" y="176.5">B</text>
<text x="5.2" y="241.6">A</text>
<text x="423.8" y="241.6">A</text>
<text x="359.6" y="249.9">DOOR, MACHINED</text>
<text x="295.9" y="252">A. UBACH</text>
<text x="259.7" y="260">SEE NOTES</text>
<text x="295.9" y="260">A. UBACH</text>
<text x="366.5" y="260">VX~02-10090</text>
<text x="413.8" y="260">X01</text>
<text x="259.7" y="267.9">SEE NOTES</text>
<text x="295.9" y="267.9">VX~02-10090</text>
<text x="386.4" y="267.9">1:4</text>
<text x="406.3" y="267.9">1 OF 1</text>
<text x="34.1" y="274.2">8</text>
<text x="85.7" y="274.2">7</text>
<text x="137.3" y="274.2">6</text>
<text x="188.9" y="274.2">5</text>
<text x="240.5" y="274.2">4</text>
<text x="292.1" y="274.2">3</text>
<text x="343.7" y="274.2">2</text>
<text x="395.3" y="274.2">1</text>
</g>
<g font-size="3.5">
<text x="324.6" y="13.8">REVISIONS</text>
<text x="249.1" y="19.6">REV.</text>
<text x="286.4" y="19.6">DESCRIPTION</text>
<text x="343.6" y="19.6">CR #</text>
<text x="366.8" y="19.6">DATE</text>
<text x="390.2" y="19.6">SUBMITTED BY</text>
<text x="250.1" y="25.4">X01</text>
<text x="260.8" y="25.4">INITIAL RELEASE</text>
<text x="344.7" y="25.4">N/A</text>
<text x="296.1" y="235.2">NOVO CONFIDENTIAL</text>
<text x="296.9" y="238.7">DO NOT DISTRIBUTE</text>
</g>
<g font-size="3.5" fill="#808080">
<text x="27.8" y="65.7">4X</text>
<text x="37.8" y="65.7">5.05</text>
<text x="46.4" y="65.7">0.199</text>
<text x="58" y="65.7">THRU</text>
<text x="31.2" y="70.2">ADD 4 HOLES 2 TO</text>
<text x="27.9" y="74.2">EACH HINGE POCKETS</text>
<text x="247" y="102.4">33.66</text>
<text x="247" y="106.9">1.325</text>
<text x="249" y="126.3">9.73</text>
<text x="249" y="130.9">.383</text>
<text x="251.4" y="136.1">0</text>
<text x="249" y="140.6">.000</text>
<text x="299.5" y="183" transform="rotate(-90 299.5 183)">.652</text>
<text x="311.5" y="181.5" transform="rotate(-90 311.5 181.5)">0</text>
<text x="316.1" y="183.9" transform="rotate(-90 316.1 183.9)">.000</text>
<text x="295" y="190" transform="rotate(-90 295 190)">2X 16.57</text>
</g>
<text font-size="3.3" x="336" y="239.4">San Diego, CA | Minneapolis, MN | novoengineering.com</text>
<g font-size="2.6">
<text x="248.4" y="231.5">DIMENSIONS ARE IN MILLIMETERS</text>
<text x="249.9" y="228.6">UNLESS OTHERWISE SPECIFIED</text>
<text x="253.7" y="234.4">DO NOT SCALE DRAWING</text>
<text x="254.2" y="238.5">TOLERANCES: SEE NOTES</text>
<text x="253.7" y="242.1">THIRD ANGLE PROJECTION</text>
</g>
<g font-size="2.2">
<text x="334" y="243.4">DESCRIPTION</text>
<text x="295.9" y="248.2">DRAWN</text>
<text x="248.3" y="256.1">MATERIAL</text>
<text x="295.9" y="256.1">ENG</text>
<text x="334" y="256.1">SIZE</text>
<text x="346.7" y="256.1">DWG. NO.</text>
<text x="413.4" y="256.1">REV.</text>
<text x="248.3" y="264">FINISH</text>
<text x="295.9" y="264">CAD FILE</text>
<text x="377.2" y="264">SCALE</text>
<text x="397.5" y="264">SHEET</text>
</g>
</svg>
